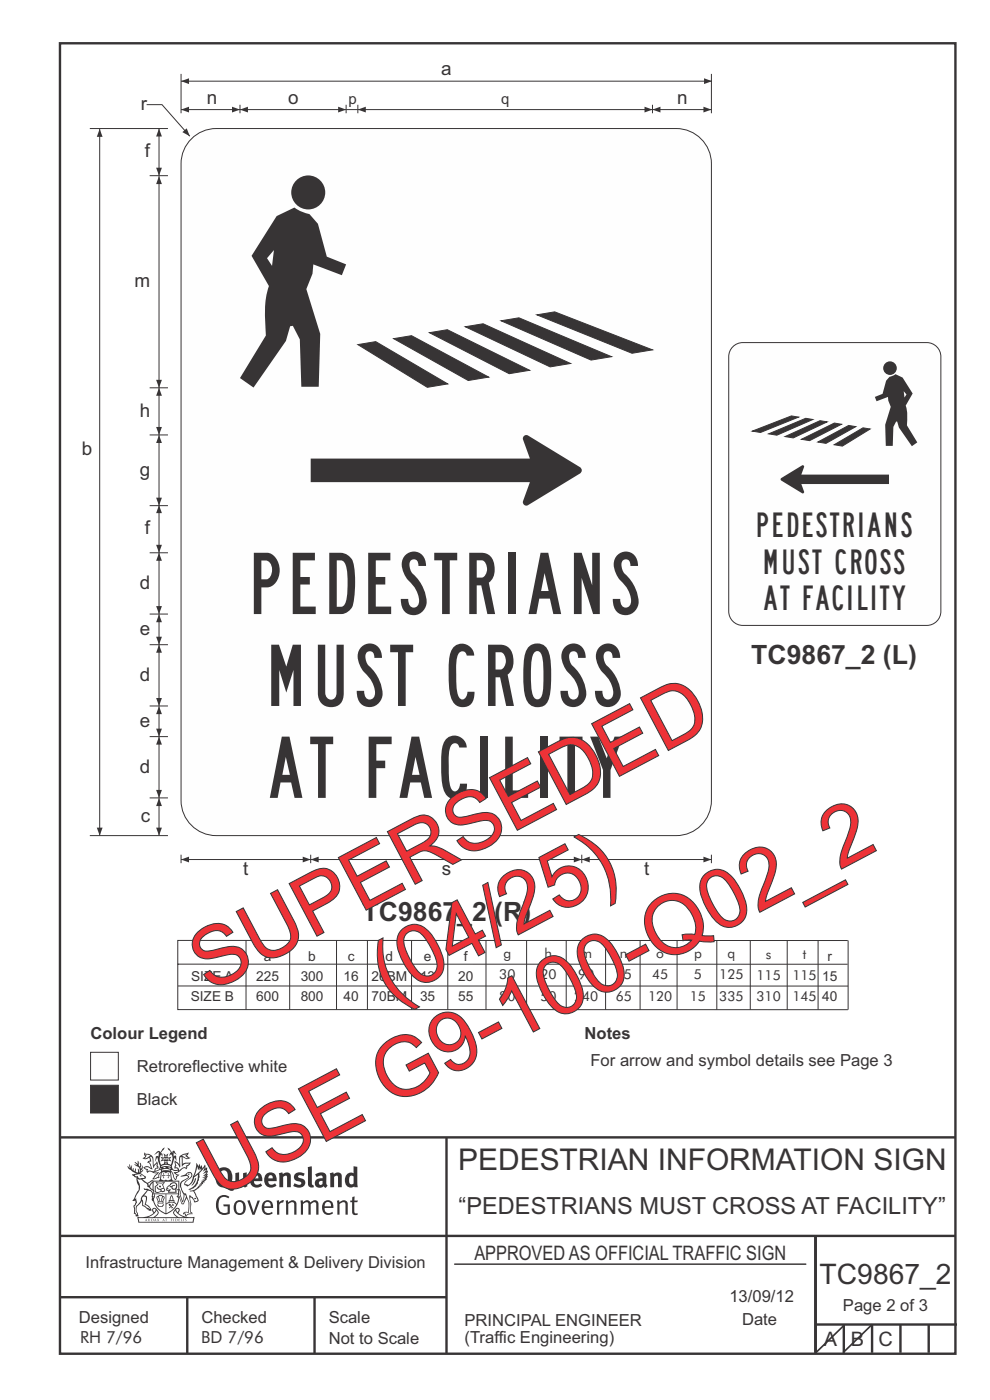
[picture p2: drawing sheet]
<svg xmlns="http://www.w3.org/2000/svg" width="210mm" height="297mm" viewBox="0 0 210 297" stroke-linecap="round" stroke-linejoin="round" font-family="sans-serif">
<g fill="none" stroke="#373435" stroke-width=".51">
<path d="M12.7 9.2h190v278h-190zM12.7 241.3h190M94.7 241.4v45.8M12.7 275.2h82M12.7 262.2h190.1M39.7 275.2v12M66.7 275.2v12M173 262.1v24.9M173 281h30M179 281v6M185 281v6M191 281v6"/>
<path d="M197 281v6"/>
</g>
<path d="M96.4 268.2h74.6" fill="none" stroke="#373435" stroke-width=".21"/>
<g fill="#373435">
<path d="M47 248.4a2.55 2.55 0 0 0 0 2.7l.3 .2a.81 .81 0 0 0 1-1v-.5a1.04 1.04 0 0 0-1.1-1.5zM46.3 248.1a1.82 1.82 0 0 1 2.1-.2 1.82 1.82 0 0 1 .9 1.8 2.29 2.29 0 0 1-.8 2l.7 .3h.5l-.2 .6a2.87 2.87 0 0 1-2-.7 2.12 2.12 0 0 1-1.7-3.1z" fill-rule="evenodd"/>
<path d="M49.9 248.9l.8-.2v2a.46 .46 0 0 0 .3 .6 .46 .46 0 0 0 .6-.3v-2.1l.7-.2v2.4l.2 .5-.5 .3-.3-.3a1.02 1.02 0 0 1-1.2 .3 1.02 1.02 0 0 1-.6-1.1z" fill-rule="evenodd"/>
<path d="M54 249.5l-.1 .5h.9a.49 .49 0 0 0-.2-.6 .49 .49 0 0 0-.6 .1zM53.4 249.1a1.34 1.34 0 0 1 1.6-.2 1.34 1.34 0 0 1 .6 1.5v.2h-1.7a.77 .77 0 0 0 .5 .8 .77 .77 0 0 0 .9-.4l.3 .5a1.59 1.59 0 0 1-2 .2 1.59 1.59 0 0 1-.5-2.1z" fill-rule="evenodd"/>
<path d="M57 249.5l-.1 .5h1a.49 .49 0 0 0-.2-.6 .49 .49 0 0 0-.7 .1zM56.4 249.1a1.34 1.34 0 0 1 1.6-.2 1.34 1.34 0 0 1 .7 1.5v.2h-1.8a.77 .77 0 0 0 .5 .8 .77 .77 0 0 0 .9-.4l.4 .5a1.59 1.59 0 0 1-2.1 .2 1.59 1.59 0 0 1-.5-2.1z" fill-rule="evenodd"/>
<path d="M59.2 248.9l.7-.2 .1 .4a.95 .95 0 0 1 1-.3 .95 .95 0 0 1 .7 .8v2.3h-.8v-2.3a.46 .46 0 0 0-.8 .1v2.2h-.8z" fill-rule="evenodd"/>
<path d="M62.6 249.1a1.75 1.75 0 0 1 2-.1l-.2 .5-.6-.2a.43 .43 0 0 0-.6 .3l.4 .3a1.04 1.04 0 0 1 1.2 1.1 1.04 1.04 0 0 1-1.4 1l-1.2-.4 .3-.6 1 .4 .4-.4a.88 .88 0 0 0-1-.5l-.4-.2-.1-.4z" fill-rule="evenodd"/>
<path d="M65.3 247.6l.8-.2 .1 3.8 .3 .2 .1 .4a.88 .88 0 0 1-1 0 .88 .88 0 0 1-.3-1z" fill-rule="evenodd"/>
<path d="M67.8 250.6a.43 .43 0 0 0-.1 .7 .43 .43 0 0 0 .7-.1v-.7zM66.8 249.1a1.7 1.7 0 0 1 2.4 .1v1.9l.3 .4-.4 .5-.5-.4a1.03 1.03 0 0 1-1.7-.1 1.03 1.03 0 0 1 .8-1.5h.7v-.4a.8 .8 0 0 0-1.2 .1z" fill-rule="evenodd"/>
<path d="M70 248.9l.7-.2 .1 .4a.95 .95 0 0 1 1-.3 .95 .95 0 0 1 .7 .8v2.3h-.8v-2.3a.46 .46 0 0 0-.8 .1v2.2h-.8z" fill-rule="evenodd"/>
<path d="M74.3 249.5a1.48 1.48 0 0 0 0 1.7h.5l.2-.1v-1.5l-.3-.2zM75 247.4l.8 .1 .1 4.4h-.7l-.1-.2a1.26 1.26 0 0 1-1.4 0 1.26 1.26 0 0 1-.5-1.3 1.29 1.29 0 0 1 .4-1.4 1.29 1.29 0 0 1 1.4-.1z" fill-rule="evenodd"/>
<path d="M46.4 253.9a1.72 1.72 0 0 1 2.3 0l-.3 .3a1.24 1.24 0 0 0-1.4-.2 1.24 1.24 0 0 0-.6 1.4 1.49 1.49 0 0 0 1.2 1.9l.7-.1v-1.3h-.8l-.1-.4h1.3v1.9a1.93 1.93 0 0 1-2.2 0 1.93 1.93 0 0 1-.7-2.2l.2-.8z" fill-rule="evenodd"/>
<path d="M50.4 255.1a1.65 1.65 0 0 0 .2 2.2 .99 .99 0 0 0 1-1.4 .78 .78 0 0 0-.4-.8 .78 .78 0 0 0-.8 0zM50 254.9a1.33 1.33 0 0 1 1.6-.1 1.33 1.33 0 0 1 .5 1.4 1.31 1.31 0 0 1-1.3 1.6 1.31 1.31 0 0 1-1.2-1.6v-.6z" fill-rule="evenodd"/>
<path d="M52.5 254.7l.4-.1 .9 2.6 .8-2.5h.5l-1.1 3h-.5z" fill-rule="evenodd"/>
<path d="M56.3 255.2l-.2 .7h1.3a.7 .7 0 0 0-.3-.8 .7 .7 0 0 0-.8 .1zM55.9 255a1.22 1.22 0 0 1 1.5-.2 1.22 1.22 0 0 1 .5 1.5h-1.8a.93 .93 0 0 0 .5 1 .93 .93 0 0 0 1.1-.2l.2 .3a1.43 1.43 0 0 1-1.8 .1 1.43 1.43 0 0 1-.6-1.7z" fill-rule="evenodd"/>
<path d="M58.7 254.7l.4-.1 .1 .5 .4-.4 .6-.1-.2 .5a.66 .66 0 0 0-.8 .7v1.9h-.4z" fill-rule="evenodd"/>
<path d="M60.6 254.7l.4-.1 .1 .5a.94 .94 0 0 1 1-.5 .94 .94 0 0 1 .8 .8v2.3h-.5l-.1-2.5a.81 .81 0 0 0-1.2 .3v2.2h-.4z" fill-rule="evenodd"/>
<path d="M63.7 254.7l.5-.1 .1 .5 .4-.3a.78 .78 0 0 1 1.1 .3 .9 .9 0 0 1 1-.5 .9 .9 0 0 1 .8 .8v2.3h-.5l-.1-2.5a.67 .67 0 0 0-1.1 .3v2.2h-.5v-2.4l-.4-.3-.7 .4v2.3h-.5z" fill-rule="evenodd"/>
<path d="M69 255.2l-.1 .7h1.3a.7 .7 0 0 0-.3-.8 .7 .7 0 0 0-.9 .1zM68.7 255a1.22 1.22 0 0 1 1.5-.2 1.22 1.22 0 0 1 .5 1.5h-1.8a.93 .93 0 0 0 .4 1 .93 .93 0 0 0 1.2-.2l.1 .3a1.44 1.44 0 0 1-1.7 .1 1.44 1.44 0 0 1-.6-1.7z" fill-rule="evenodd"/>
<path d="M71.4 254.7l.5-.1 .1 .5a.94 .94 0 0 1 1-.5 .94 .94 0 0 1 .8 .8v2.3h-.5l-.1-2.5a.81 .81 0 0 0-1.2 .3v2.2h-.4z" fill-rule="evenodd"/>
<path d="M74.7 253.9l.5-.1v.9h.7l-.1 .3h-.6v2.2l.1 .2h.5l.1 .3a.75 .75 0 0 1-1.2-.6v-2.1h-.4v-.3h.4z" fill-rule="evenodd"/>
<path d="M30.8 244.9l1.1 .3-.9 .5h-.4l.6-.5zM31.8 245.4h.2a2.44 2.44 0 0 1 .4 1.9l.1 .5 .7-1-.1 .6 .3 .3a.57 .57 0 0 0-.6 .7l-1-.1-.5 .2 .2-.5-.8-.3 .7-.1 .9 .5 .1-.1-.6-1.3-.2-.2h.5zM30.7 244.4l-.1 .5 .2 .4-.6 .4a1.04 1.04 0 0 0 1.4-.1l.2 .6-.3 .1-.2 .4a.94 .94 0 0 1 .8 1.1l-.2-.1a1.16 1.16 0 0 0-1.5-.1l.3 .4 .4 .2 .1 .5 .2 .1 .1-.2a.94 .94 0 0 1 1.1 .2l.8 .1-1.2 1.2a1.13 1.13 0 0 0 1.2-.2l.4-.1-.1-.4 .5-.8a.83 .83 0 0 0-.6 1.1l-.3-.1-.7 .4 1.1-1.4-.5 .1-.5-.1 1.3-.5-.1-.1-.9 .4v-.3l.2-.2 .3 .1 .1-.3-.2-.4v-.6l-.1-.4-.7 1v-.7a1.42 1.42 0 0 0-1.6-1.8z" fill-rule="evenodd"/>
<path d="M38.5 245.2l.5-.2 .7-.1-.6 .3 .8 .5h-.3zM38.3 245.5l.2-.1 .1 2a1.69 1.69 0 0 1 1.6-.6l-.8 .5 .1 .5a1.1 1.1 0 0 0-1.5 .6l-.1-.5-.2-.2h-.5l.3-.4-.3-.7a1.42 1.42 0 0 1 .8 1.1l.2-.1zM37.1 246.2l.1 1-.2 .3 .1 .4h.5l.1 .2a.96 .96 0 0 1-1.1-.1l-.1 .1a1.06 1.06 0 0 0 1.3 .2v.1a.72 .72 0 0 1-1 .2l.3 .5 .6 .2-.4 .2-.1 .6-.2-.3-.4-1.1-.4-.4 .4 .9a1.54 1.54 0 0 0 .7 1.2l.2-.3a.58 .58 0 0 1 .4-.8l.2-.1h-.3l-.5-.3 .9-.5a.93 .93 0 0 1 1.2-.5v.2l.2-.2 .1-.5a.99 .99 0 0 0 .7-.8l-1.3 .1-.3 .2-.1-1.4 .9 .4 .9-.3h-.4l-.5-.4 .4-.7-.6 .2a1.46 1.46 0 0 0-1.4 2.1v.4l-.2-.4z" fill-rule="evenodd"/>
<path d="M35.6 248.9l.2 .1-.1 .3 .4 .1h-.4v.6l-.1-.6h-.3l.3-.1z" fill-rule="evenodd"/>
<path d="M34.6 248.9l.2 .1v.3l.3 .1h-.3l-.1 .6v-.6h-.4l.4-.1z" fill-rule="evenodd"/>
<path d="M34.3 248.8a.57 .57 0 0 1 .9 .2 .57 .57 0 0 1 .9-.2l.2 1.4h-.2a.57 .57 0 0 1-.9 0 .69 .69 0 0 1-1.1 0zM34.2 248.1l-.3 2.1-.2 .4h3l-.2-.4-.3-2.1h-.2v.2l-.8-.1-.8 .1v-.2z" fill-rule="evenodd"/>
<path d="M34.2 252.4a.3 .3 0 0 0 .6 0 .3 .3 0 0 0-.6 0zM33.3 250.9l.3 .3-.3 .4a.79 .79 0 0 0 0 1.3l.8-.2-.1-.3a.55 .55 0 0 1-.7-.6l.1-.1 .2 .3 .3 .2 .8-.2-.4-.7 .4-.4-.7 .2zM33 250.7l1.1 .2 .9-.2-.4 .6 .4 1.2a.56 .56 0 0 1-.8 .3l-.2 .1a.73 .73 0 0 1-.9 .1 .73 .73 0 0 1-.3-1v-.4l.6-.4z" fill-rule="evenodd"/>
<path d="M35.6 251.8l.7-.4a.58 .58 0 0 1 1-.1 .58 .58 0 0 1-.4 .9l-.3-.3a.43 .43 0 0 1 .6-.4 .57 .57 0 0 0-.8 .2l-.2-.1-.3 .1 .4 .2a.55 .55 0 0 0 .9 .4v.5h-1.3l.3-.4-.1-.1-.6 .1 .2-.3-.2-.1zM35.4 251.8l-.1 .2a.39 .39 0 0 0 .2 .6h.3l-.2 .4h1.9l-.1-.8a.86 .86 0 0 0-.1-1.3 .86 .86 0 0 0-1.3 .4z" fill-rule="evenodd"/>
<path d="M36 254.8h.8v.2h-.8zM36.4 253.8l.2 .8h-.4zM36.4 253.5l-.3 .5-.1 .6h-.2v.4l-.7 .4 .2 .1a1.48 1.48 0 0 1 2.1 .2l.2-.1-.6-.5v-.5h-.2l-.1-.6z" fill-rule="evenodd"/>
<path d="M35.8 255.4l.4 .1 .1 .3 .3-.2-.2-.2a.38 .38 0 0 1 .5 .5l-.2-.2-.3 .2 .3 .2-.3 .3-.1-.4-.4 .4-.1-.2 .4-.3-.1-.1-.2 .1z" fill-rule="evenodd"/>
<path d="M34.5 254h.2v.2l-.2 .6h-.2zM33.6 255.3h.9v.2a.55 .55 0 0 1-.8 .4v-.2l-.2-.1zM33.4 254h.2l.2 .8h-.2zM33.6 255l.8-.1 .1 .2h-.8zM33.8 253.7h.5l-.2 1.1h-.1zM33.3 253.8l-.1 .3 .3 1.1a.48 .48 0 0 0-.1 .6 .48 .48 0 0 0 .5 .2h.5a.49 .49 0 0 0 .2-.8l.3-1.1-.1-.3a1.42 1.42 0 0 0-1.5 0z" fill-rule="evenodd"/>
<path d="M33.7 251.5l.4 .1 .1 .3h-.3z" fill-rule="evenodd"/>
<path d="M41.3 250.1l.3-.2-.2 .8-.6 .8h-.2l.5-.7z" fill-rule="evenodd"/>
<path d="M39.7 249l.3-.2 .5 .2a.88 .88 0 0 1-.6 1.1 1.22 1.22 0 0 0-.8 1.3l.5 .2a.72 .72 0 0 0 .9-.4l.5-.8 .2-.6 .8-.6v.2a2.85 2.85 0 0 1-2 2.9l.1 .1a2.13 2.13 0 0 0 1.9-1.5v-.3a2.01 2.01 0 0 0 .3-1.7l1.1-1.3-.4 1 .7-.5-.7 1 .8-.4-.8 .8 .7-.2-.9 .6 .8-.1-.8 .4h.7l-.8 .3 .3 .2h-.4l.2 .3h-.4l.2 .3h-.4l.1 .2h-.1a2.16 2.16 0 0 1-2 1.1l.1 .2 .4-.1a.76 .76 0 0 1 .7 .8l.5 1.2-.6 .2a1.45 1.45 0 0 0-1.1-1.3l.2 1.8-.1 1.8 .4 .3a1.07 1.07 0 0 0-1.2 .4v-.3l-.5-.2a.87 .87 0 0 1 1.1-.1v-.7a4.4 4.4 0 0 0-.6-3.1l-.1-.3h-.2a2.16 2.16 0 0 1-.7-2.2l.3-.4 1.2-.7a.55 .55 0 0 0-.4-.8zM37.8 252.4a.76 .76 0 0 1 .3 1.1l.6 1.6 .4-1.7 .2 .1a.61 .61 0 0 1-.1 .9l-.3 .8-.2 .1-.7-1.6-.3 .1a1.18 1.18 0 0 0 .1-1.4zM41.8 247.5l.2 .7 .3-.5v.6l.4-.5a1.9 1.9 0 0 1-1.2 1.4l-.3 .3zM38.2 249.6l1.4-.2 .2 .2v.3l-.5 .2a1.26 1.26 0 0 0-.9 1.9l.2 .7a1.84 1.84 0 0 1 .1 2.1l-.4-1.4a.96 .96 0 0 0-.4-1.2l-.4 .2a.78 .78 0 0 1 0 1.3l.1 .3h.4l.4 1.1a.38 .38 0 0 0 .2 .4 .38 .38 0 0 0 .4-.1l.6-1.2a2.94 2.94 0 0 1 .4 2.5l-.1 .4h-.8l-.3 .4v.2l.4-.1 .1 .4 .2 .1a1.02 1.02 0 0 1 1.3-.5v-.4l-.3-.1 .1-1.8-.3-1.3h.1a1.14 1.14 0 0 1 .8 1 .63 .63 0 0 0 .8-.2 .63 .63 0 0 0-.2-.9l-.6-1.2 .9-.6 .2-.4h.3l-.1-.2h.4l-.1-.3h.3l-.1-.3 .5-.1-.2-.2 .6-.4v-.2h-.2l.4-.5h-.3l.3-.5-.4 .1 .4-.5v-.3l-.3 .2 .2-.7-.1-.2-.4 .3v-.8l-.6 .8-.2-.8-.2 .5-.3-.7-.1 .6-.5-.8-.1 1.4-.6 1.8a1.81 1.81 0 0 1-1 1.5l-.6-.2a1.75 1.75 0 0 1 1.1-1.2 .75 .75 0 0 0 .1-1.3 .75 .75 0 0 0-1.2 .4z" fill-rule="evenodd"/>
<path d="M41.2 254.1h.3l.2 .2-.4 .1z" fill-rule="evenodd"/>
<path d="M29.4 258.4h11.6l-.1 .8h-11.4zM31.3 258.2l.5-.1a2.48 2.48 0 0 0 1.4-1.3l.3 .5-.5 .6-.5 .3zM32.5 256.6l.3-.2 .2 .1-.3 .7zM37.2 256.8a2.65 2.65 0 0 0 1.8 1.4h-1.1l-.5-.3-.5-.6zM37.4 256.5l.2-.1 .3 .2-.3 .6zM29.2 258.2l.1 1.2h11.8l.2-1.1-.2-.1a4.1 4.1 0 0 1-3.3-.9l.3-.4-.1-.6a1.06 1.06 0 0 0-1.3 1l.2 .4 .6 .5h-4.7l.3-.1a.84 .84 0 0 0 .6-.8 .84 .84 0 0 0-.5-.8l-.3-.2h-.5l-.1 .6 .3 .4a4.2 4.2 0 0 1-3.4 .9z" fill-rule="evenodd"/>
<path d="M31 258.7l.1 .2h-.2zM31 258.5l-.3 .6 .4-.2 .2 .2z" fill-rule="evenodd"/>
<path d="M31.3 258.6h.3v.4a.25 .25 0 0 0 .2-.1 .25 .25 0 0 0-.1-.3h.1a.29 .29 0 0 1 0 .4 .29 .29 0 0 1-.4 0 .29 .29 0 0 1 0-.4z" fill-rule="evenodd"/>
<path d="M32.2 258.6a.22 .22 0 0 1 .3 .2 .22 .22 0 0 1-.3 .2zM32 258.6l.1 .4a.33 .33 0 0 0 .4 0 .33 .33 0 0 0 0-.4 .33 .33 0 0 0-.5 0z" fill-rule="evenodd"/>
<path d="M32.9 258.7l.1 .2h-.2zM32.9 258.5l-.2 .6 .3-.2 .2 .2z" fill-rule="evenodd"/>
<path d="M33.3 258.6h.2l.1 .1 .2-.1-.2 .2 .2 .3-.3-.3-.1 .3h-.1l.2-.3z" fill-rule="evenodd"/>
<path d="M34.7 258.7l.1 .2h-.2zM34.7 258.5l-.3 .6 .4-.2 .2 .2z" fill-rule="evenodd"/>
<path d="M35 258.5h.5l-.2 .1v.5h-.2l.1-.5z" fill-rule="evenodd"/>
<path d="M36.2 258.6l.3-.1-.1 .1v.2h.1h-.1v.3h-.2z" fill-rule="evenodd"/>
<path d="M36.7 258.6h.2v.5h-.2z" fill-rule="evenodd"/>
<path d="M37.3 258.6a.22 .22 0 0 1 .3 .2 .22 .22 0 0 1-.3 .2zM37.1 258.6v.4a.33 .33 0 0 0 .5 0 .33 .33 0 0 0 0-.4 .33 .33 0 0 0-.5 0z" fill-rule="evenodd"/>
<path d="M37.8 258.6l.4-.1-.2 .1v.2h.1h-.1v.2l.2 .1h-.4z" fill-rule="evenodd"/>
<path d="M38.4 258.6h.2l-.1 .4 .2 .1h-.3z" fill-rule="evenodd"/>
<path d="M38.9 258.6h.2v.5h-.2z" fill-rule="evenodd"/>
<path d="M39.3 258.6h.2h-.1l.2 .3-.2 .2-.1-.1v-.1l.2 .1z" fill-rule="evenodd"/>
<path d="M34.2 247.4a1.51 1.51 0 0 1 2 .2 2.67 2.67 0 0 0-2.1 0zM35.7 247.6l.4 .1 .1 .3-.4-.1zM34.6 247.6h.5l.1 .2h-.4zM34 247.8l.3 .2h-.3zM34.9 246.9l.3-.2 .3 .2zM34.9 245.6l.2 .1v.3h-.2zM35 245.1l.2 .2 .2-.2-.1 .3h-.2zM35.1 246.3h.2l.1 .4-.2-.2-.2 .2zM35.3 245.7l.2-.1v.4h-.2zM34.4 245.7h.3l.1 .3-.4 .1 .2-.2zM35.7 245.7h.3l-.2 .2 .2 .2-.4-.1zM32.7 244.9l1-.5-.1 1-.2-.2-.3 .2-.3 1.1 .5-1 .3 .9a1.84 1.84 0 0 1 .2 1.7l.4 .1a2.48 2.48 0 0 1 2.2 0l.2-.2-.2-.7 .7-1.8 .4 .7-.2-1-.2-.1-.2 .3v-.9l.6 .4-.6-.8-.3 .1-.1 .4-.5-.9-.5-.3 .2 .5 .6 .5-.5 .8 .4-.4a2.06 2.06 0 0 1 0 2.3l-.5-.2-.2-.6 .1-.1 .8 .2-.4-.5 .4-.5-.7 .2-.2-.2 .2-.7-.5 .4-.5-.4 .2 .7-.2 .2-.7-.2 .4 .5-.4 .5 .8-.2 .1 .1-.2 .6-.5 .2a2.02 2.02 0 0 1 0-2.2l.3 .5-.1-.7-.3-.1 .8-1.2-.4 .3-.5 .8-.2-.3a.8 .8 0 0 0-.8 .5z" fill-rule="evenodd"/>
<path d="M29.2 250.1l.3 .1a.61 .61 0 0 1 .8 .4l.3 .2a.8 .8 0 0 1 .6 1l.4 .1 .5 .5a1 1 0 0 1 .5 1.1l-.1 .7v-.5h-.1a.96 .96 0 0 0-.8-1.3l-.2-.2h-.7l-.1-.1-.1 .1 .1 .3h.6l-1.2 1.3-.2 1-.4 .6a1.33 1.33 0 0 0-.5 1.8l.2 .5a1.26 1.26 0 0 1-.5-1.5l-.1-.3a1.56 1.56 0 0 0 .4-1.7l-.3 .2 .2-.5a3.2 3.2 0 0 0 .7-3zM30.4 253.9h.4a2.06 2.06 0 0 1-.1 1.6l.7 .5 .4 .4-.6-.1-.8-.6-.1-.9a.51 .51 0 0 1 .1-.9zM28.6 249.3a1.52 1.52 0 0 1 2.1 .5l-1.1 .2-.2-.1-.1-.4h-.5zM27.5 247v.8l-.3-.4h-.1a3.1 3.1 0 0 0 1.9 1.6l-1 .1 .5 .6 .5 .1 .1 1.1a1.84 1.84 0 0 1-.3 2.5l-.4 .9-.3 .4 .2 .1 .4-.1 .1 .4-.2 .5-.3 .2 .1 1.7h.2l.3 .5 .1 .1 .4-.1-.1-.5a1.3 1.3 0 0 1-.1-1.7l.9-1 .1 1.1 .6 .2 .5 .5 .1-.1 .2 .3h.5a1.85 1.85 0 0 0-1.2-1.4l.1-.3a1.39 1.39 0 0 0 0-1.4l-.5-.1 .5-.5a.66 .66 0 0 1 .9-.4 .66 .66 0 0 1 .3 .9l-.1 .4 .2-.1v.2l-.1 .3 .2 .5 .1-.3a2.24 2.24 0 0 0 .1-2.2 .73 .73 0 0 1-.7-.7 .73 .73 0 0 1 .6-.7v-.2a.94 .94 0 0 0-.9 .8 .48 .48 0 0 1-.1-.6 .48 .48 0 0 1 .5-.2l.5-.3a.51 .51 0 0 0-.8 .2l-.5 .2-1-.8h.6l.2-.5-1.2-.7 .5-.5v-.3l-.5 .4 .1-.2a.69 .69 0 0 0 .2-1v.4l-.2 .3v-1.1l-.3-.2 .1 .6-.1 .2-.4-1.3v.7l-.6-.4 .5 .7-.6-.2 .3 .3a1 1 0 0 1 .7 1.4l-.2-.8v.9l-.5-.2v-.8l-.2 .7-.2-.1-.1-.6-.2 .4-.2-.2 .1-.7-.2 .5z" fill-rule="evenodd"/>
<path d="M29.6 249.4l.2-.1 .3 .2z" fill-rule="evenodd"/>
<path d="M32.4 250.5h5.6v2l-.2-.1v-1.7h-5.2v2.5h5.2v-.8l.1 .2-.1 1.1v-.3h-2.5v4a4.1 4.1 0 0 0 2.6-3.6l.1-.1a4 4 0 0 1-2.8 3.9 4.2 4.2 0 0 1-2.8-4.7l.1 1.2 .1-.1a3.8 3.8 0 0 0 2.5 3.4v-4h-2.5l-.2-.9z" fill-rule="evenodd"/>
<circle cx="40" cy="249.1" r=".17"/>
</g>
<path d="M179 281.2l-6.2 6M185 281l-6.2 6" fill="none" stroke="#373435" stroke-width=".35"/>
<path d="M19.2 230.2h5.9v5.9h-5.9z" fill-rule="evenodd" fill="#373435" stroke="#373435" stroke-width=".21"/>
<g fill="#fefefe" stroke="#373435" stroke-width=".21">
<path d="M19.2 223.2h5.9v5.9h-5.9z" fill-rule="evenodd"/>
<path d="M40.2 29.8a7.4 7.4 0 0 1 5.7-2.5h97.6a7.5 7.5 0 0 1 7.4 7.4v135.1a7.5 7.5 0 0 1-7.4 7.5h-97.6a7.5 7.5 0 0 1-7.5-7.5v-135.1a7.4 7.4 0 0 1 1.8-4.9z" fill-rule="evenodd"/>
</g>
<path d="M65.9 97.3h46.5l-1.4-3.9a.75 .75 0 0 1 .2-1 .75 .75 0 0 1 1 .1l10.8 6.6a.79 .79 0 0 1 0 1.4l-10.8 6.6a.75 .75 0 0 1-1 0 .75 .75 0 0 1-.2-.9l1.4-3.9h-46.5z" fill-rule="evenodd" fill="#373435"/>
<path d="M31.1 22.2h3.3l5.9 6.7" fill="none" stroke="#373435" stroke-width=".21"/>
<g fill="#373435">
<path d="M38.7 28l.9-.8 .7 1.7z"/>
<path d="M61.8 40.8a3.6 3.6 0 0 0 7.2 0 3.6 3.6 0 0 0-7.2 0zM58.7 45.8l3.7-1.8 1.7 .9 1.5 .5 1.8 2.1 1.9 6.9 4.1 1.7-.9 2.3-6-2.3-.2 2-1.3 3.2 2.9 9.5-.3 11.2h-3.7l-.3-10-1.5-2.9-.6 .1-.8 3.1-6.9 9.9-2.9-2 5.5-9a26.4 26.4 0 0 1 .6-10.5l-3.6-6.4zM58.1 53.1l-.4 3.3-1.1-1.6z" fill-rule="evenodd"/>
</g>
<path d="M104.3 63.2a2.92 2.92 0 0 1 3.4-.8 2.92 2.92 0 0 1 1.7 3.1 2.93 2.93 0 0 1-3.4 2 2.93 2.93 0 0 1-2.3-3.3z" fill-rule="evenodd" fill="#fefefe"/>
<g fill="#373435" stroke="#373435" stroke-width=".21">
<path d="M75.9 73.1l3.8-.6 15.3 8.9-4.4 .8z" fill-rule="evenodd"/>
<path d="M83.5 71.8l3.8-.6 16.4 8.8-4.4 .7z" fill-rule="evenodd"/>
<path d="M91.1 70.6l3.8-.7 17.5 8.7-4.4 .7z" fill-rule="evenodd"/>
<path d="M98.7 69.3l3.8-.6 18.5 8.4-4.3 .7z" fill-rule="evenodd"/>
<path d="M106.3 68.1l3.8-.7 19.6 8.3-4.3 .7z" fill-rule="evenodd"/>
<path d="M113.9 66.8l3.8-.6 20.7 8-4.3 .7z" fill-rule="evenodd"/>
</g>
<path d="M21.1 27.3v150" fill="none" stroke="#373435" stroke-width=".21"/>
<g fill="#373435">
<path d="M21.1 27.3l.7 1.7h-1.3z"/>
<path d="M20.5 175.6h1.3l-.7 1.7z"/>
</g>
<path d="M38.4 15.7v8.3M150.9 15.7v8.3M151 17.2h-112.6M50.9 22.2v1.8M138.4 22.2v1.8" fill="none" stroke="#373435" stroke-width=".21"/>
<g fill="#373435">
<path d="M149.3 16.6l1.7 .6-1.7 .6z"/>
<path d="M38.4 17.2l1.7-.6v1.2z"/>
</g>
<path d="M38.4 23.3h12.5" fill="none" stroke="#373435" stroke-width=".21"/>
<g fill="#373435">
<path d="M49.2 22.6l1.7 .7-1.7 .6z"/>
<path d="M38.4 23.3l1.7-.7v1.3z"/>
</g>
<path d="M138.4 23.3h12.5" fill="none" stroke="#373435" stroke-width=".21"/>
<g fill="#373435">
<path d="M149.2 22.6l1.7 .7-1.7 .6z"/>
<path d="M138.4 23.3l1.7-.7v1.3z"/>
</g>
<path d="M75.9 23.3h62.5" fill="none" stroke="#373435" stroke-width=".21"/>
<g fill="#373435">
<path d="M136.7 22.6l1.7 .7-1.7 .6z"/>
<path d="M75.9 23.3l1.7-.7v1.3z"/>
</g>
<g fill="none" stroke="#373435" stroke-width=".21">
<path d="M19.1 27.3h16.5M31.7 37.3h3.9M31.7 82.3h3.9M31.7 92.3h3.9M31.7 117.3h3.9M31.7 107.3h3.9M31.7 136.8h3.9M31.7 130.3h3.9M31.7 156.3h3.9M31.7 149.8h3.9M19.1 177.3h16.5M31.7 169.3h3.9"/>
<path d="M33.7 169.3v8"/>
</g>
<g fill="#373435">
<path d="M33.7 169.3l.6 1.7h-1.2z"/>
<path d="M33.1 175.6h1.2l-.6 1.7z"/>
</g>
<path d="M33.7 156.3v13" fill="none" stroke="#373435" stroke-width=".21"/>
<g fill="#373435">
<path d="M33.7 156.3l.6 1.7h-1.2z"/>
<path d="M33.1 167.6h1.2l-.6 1.7z"/>
</g>
<path d="M33.7 136.8v13" fill="none" stroke="#373435" stroke-width=".21"/>
<g fill="#373435">
<path d="M33.7 136.8l.6 1.7h-1.2z"/>
<path d="M33.1 148.1h1.2l-.6 1.7z"/>
</g>
<path d="M33.7 117.3v13" fill="none" stroke="#373435" stroke-width=".21"/>
<g fill="#373435">
<path d="M33.7 117.3l.6 1.7h-1.2z"/>
<path d="M33.1 128.6h1.2l-.6 1.7z"/>
</g>
<path d="M33.7 149.8v6.5" fill="none" stroke="#373435" stroke-width=".21"/>
<g fill="#373435">
<path d="M33.7 149.8l.6 1.7h-1.2z"/>
<path d="M33.1 154.6h1.2l-.6 1.7z"/>
</g>
<path d="M33.7 130.3v6.5" fill="none" stroke="#373435" stroke-width=".21"/>
<g fill="#373435">
<path d="M33.7 130.3l.6 1.7h-1.2z"/>
<path d="M33.1 135.1h1.2l-.6 1.7z"/>
</g>
<path d="M33.7 107.2v10.1" fill="none" stroke="#373435" stroke-width=".21"/>
<g fill="#373435">
<path d="M33.7 107.2l.6 1.7h-1.2z"/>
<path d="M33.1 115.6h1.2l-.6 1.7z"/>
</g>
<path d="M33.7 92.3v15" fill="none" stroke="#373435" stroke-width=".21"/>
<g fill="#373435">
<path d="M33.7 92.3l.6 1.7h-1.2z"/>
<path d="M33.1 105.6h1.2l-.6 1.7z"/>
</g>
<path d="M33.7 37.4v44.9" fill="none" stroke="#373435" stroke-width=".21"/>
<g fill="#373435">
<path d="M33.7 37.4l.6 1.7h-1.2z"/>
<path d="M33.1 80.6h1.2l-.6 1.7z"/>
</g>
<path d="M33.7 27.3v10" fill="none" stroke="#373435" stroke-width=".21"/>
<g fill="#373435">
<path d="M33.7 27.3l.6 1.7h-1.2z"/>
<path d="M33.1 35.6h1.2l-.6 1.7z"/>
</g>
<path d="M33.7 82.3v10" fill="none" stroke="#373435" stroke-width=".21"/>
<g fill="#373435">
<path d="M33.7 82.3l.6 1.7h-1.2z"/>
<path d="M33.1 90.6h1.2l-.6 1.7z"/>
</g>
<path d="M50.9 23.3h22.5M73.4 22.2v1.8M75.9 22.2v1.8" fill="none" stroke="#373435" stroke-width=".21"/>
<g fill="#373435">
<path d="M50.9 23.3l1.7-.7v1.3z"/>
<path d="M71.7 22.6l1.7 .7-1.7 .6z"/>
</g>
<path d="M73.4 23.3h2.5M38.4 182.3h27.5M65.9 181.3v1.8" fill="none" stroke="#373435" stroke-width=".21"/>
<g fill="#373435">
<path d="M64.2 181.7l1.7 .6-1.7 .7z"/>
<path d="M38.4 182.3l1.7-.6v1.3z"/>
</g>
<path d="M38.4 181.3v1.8M123.4 182.3h27.5" fill="none" stroke="#373435" stroke-width=".21"/>
<g fill="#373435">
<path d="M149.2 181.7l1.7 .6-1.7 .7z"/>
<path d="M123.4 182.3l1.7-.6v1.3z"/>
</g>
<path d="M65.9 182.3h57.5M123.4 181.3v1.8M150.9 181.3v1.8" fill="none" stroke="#373435" stroke-width=".21"/>
<g fill="#373435">
<path d="M65.9 182.3l1.7-.6v1.3z"/>
<path d="M121.7 181.7l1.7 .6-1.7 .7z"/>
</g>
<path d="M155.2 73.8a2.98 2.98 0 0 1 2.4-1.1h39a2.99 2.99 0 0 1 3 3v54a2.99 2.99 0 0 1-3 3h-39a2.99 2.99 0 0 1-3-3v-54l.1-.7z" fill-rule="evenodd" fill="#fefefe" stroke="#373435" stroke-width=".21"/>
<g fill="#373435">
<path d="M165.6 101.5l4.7-2.8 .3 .3-.6 1.7h18.6v2h-18.6l.6 1.7-.3 .3-4.6-2.7z" fill-rule="evenodd"/>
<path d="M187.3 78.1a1.45 1.45 0 0 1 2.9 0 1.45 1.45 0 0 1-2.9 0zM188.7 79.9l-.7 .9-.8 2.7-1.6 .7 .3 .9 2.5-.9v.8l.5 1.3-1.1 3.8 .1 4.5h1.5l.1-4 .6-1.2 .2 .1 .4 1.2 2.7 4 1.2-.8-2.2-3.7v-2.4l-.3-1.8 1.5-2.5-2.1-3.4-1.5-.7zM191.7 83l.2 1.3 .4-.6z" fill-rule="evenodd"/>
</g>
<path d="M171.4 87.1a1.15 1.15 0 0 1 1.7-.3 1.15 1.15 0 0 1 0 1.8 1.15 1.15 0 0 1-1.7-.3 1 1 0 0 1 0-1.2z" fill-rule="evenodd" fill="#fefefe"/>
<g fill="#373435" stroke="#373435" stroke-width=".21">
<path d="M176.9 94.3l6.2-3.5 1.5 .2-5.9 3.6z" fill-rule="evenodd"/>
<path d="M173.5 93.8l6.5-3.5 1.5 .2-6.3 3.6z" fill-rule="evenodd"/>
<path d="M170 93.2l7-3.4 1.5 .2-6.8 3.5z" fill-rule="evenodd"/>
<path d="M166.5 92.6l7.4-3.4 1.6 .3-7.2 3.4z" fill-rule="evenodd"/>
<path d="M163.1 92l7.8-3.3 1.5 .3-7.6 3.3z" fill-rule="evenodd"/>
<path d="M159.6 91.5l8.3-3.3 1.5 .3-8.1 3.2z" fill-rule="evenodd"/>
</g>
<g fill="none" stroke="#373435" stroke-width=".21">
<path d="M52.2 199.5v14.7M61.4 199.5v14.7M71.4 199.5v14.7M77.9 199.5v14.7M87.3 199.5v14.7M95 199.5v14.7M103.1 199.5v14.7M111.7 199.5v14.7M120.1 199.5v14.7M128.5 199.5v14.7M135.8 199.5v14.7M143.6 199.5v14.7"/>
<path d="M152 199.5v14.7M159.1 199.5v14.7M167 199.5v14.7M173.5 199.5v14.7M179.8 199.5h-142.1v14.7h142.2M179.9 199.5v14.7M37.7 204.5l142.1 .1M37.8 209.2h142.1"/>
</g>
<g font-size="17.6" fill="#ed3237">
<text x="44.4" y="210.7" transform="rotate(-28 44.4 210.7)">SUPERSEDED</text>
<text x="82.6" y="212.8" transform="rotate(-28 82.6 212.8)">(04/25)</text>
<text x="46.3" y="254.3" transform="rotate(-28 46.3 254.3)">USE G9-100-Q02_2</text>
</g>
<g font-size="13" fill="#373435">
<text x="53.8" y="130.3">PEDESTRIANS</text>
<text x="57.5" y="149.8">MUST CROSS</text>
<text x="57.2" y="169.3">AT FACILITY</text>
</g>
<text font-size="6.3" fill="#373435" x="97.2" y="248.2">PEDESTRIAN INFORMATION SIGN</text>
<text font-size="6" fill="#373435" x="173.9" y="272.4">TC9867_2</text>
<g font-size="5.6" fill="#373435">
<text x="159.4" y="140.8">TC9867_2 (L)</text>
<text x="76.9" y="195.4">TC9867_2 (R)</text>
</g>
<g font-size="5.2" fill="#373435">
<text x="160.8" y="113.9">PEDESTRIANS</text>
<text x="162.2" y="121.7">MUST CROSS</text>
<text x="162.1" y="129.5">AT FACILITY</text>
</g>
<text font-size="5" fill="#373435" x="97.3" y="257.5">“PEDESTRIANS MUST CROSS AT FACILITY”</text>
<g font-size="4.2" fill="#373435">
<text x="100.6" y="267.2">APPROVED AS OFFICIAL TRAFFIC SIGN</text>
<text x="174.7" y="285.6">A</text>
<text x="180.5" y="285.6">B</text>
<text x="186.4" y="285.6">C</text>
</g>
<g font-size="4" fill="#373435">
<text x="93.6" y="15.9">a</text>
<text x="29.9" y="23.3">r</text>
<text x="43.9" y="22.1">n</text>
<text x="61.1" y="22.1">o</text>
<text x="143.6" y="22.1">n</text>
<text x="30.8" y="33.4">f</text>
<text x="28.5" y="60.9">m</text>
<text x="29.6" y="88.4">h</text>
<text x="17.3" y="96.5">b</text>
<text x="29.6" y="100.9">g</text>
<text x="30.8" y="113.3">f</text>
<text x="29.6" y="124.9">d</text>
<text x="29.6" y="134.7">e</text>
<text x="29.6" y="144.4">d</text>
<text x="29.6" y="154.2">e</text>
<text x="29.6" y="163.9">d</text>
<text x="29.9" y="174.4">c</text>
<text x="51.6" y="185.7">t</text>
<text x="93.7" y="185.7">s</text>
<text x="136.6" y="185.7">t</text>
</g>
<g font-size="3.5" fill="#373435">
<text x="19.2" y="220.3">Colour Legend</text>
<text x="124" y="220.3">Notes</text>
<text x="29" y="227.5">Retroreflective white</text>
<text x="125.3" y="226">For arrow and symbol details see Page 3</text>
<text x="29" y="234.5">Black</text>
<text x="18.2" y="269">Infrastructure Management &amp; Delivery Division</text>
<text x="16.7" y="280.6">Designed</text>
<text x="42.7" y="280.6">Checked</text>
<text x="69.7" y="280.6">Scale</text>
<text x="98.5" y="281.3">PRINCIPAL ENGINEER</text>
<text x="154.7" y="276.2">13/09/12</text>
<text x="157.4" y="281.2">Date</text>
<text x="178.8" y="278.1">Page 2 of 3</text>
<text x="17" y="284.8">RH 7/96</text>
<text x="42.7" y="284.8">BD 7/96</text>
<text x="69.7" y="285.2">Not to Scale</text>
<text x="98.5" y="284.8">(Traffic Engineering)</text>
</g>
<g font-size="3.2" fill="#373435">
<text x="73.9" y="22.1">p</text>
<text x="106.3" y="22.1">q</text>
</g>
<g font-size="2.9" fill="#373435">
<text x="56" y="203.8">a</text>
<text x="65.4" y="203.8">b</text>
<text x="73.8" y="203.8">c</text>
<text x="81.8" y="203.8">d</text>
<text x="89.9" y="203.8">e</text>
<text x="98.4" y="203.8">f</text>
<text x="106.8" y="203.2">g</text>
<text x="115.5" y="203.2">h</text>
<text x="123.1" y="203.2">m</text>
<text x="131.5" y="203.2">n</text>
<text x="139.2" y="203.2">o</text>
<text x="147.2" y="203.2">p</text>
<text x="154.3" y="203.2">q</text>
<text x="162.5" y="203.4">s</text>
<text x="170.3" y="203.4">t</text>
<text x="175.6" y="203.8">r</text>
<text x="40.5" y="208.1">SIZE A</text>
<text x="54.3" y="208.1">225</text>
<text x="63.8" y="208.1">300</text>
<text x="72.9" y="208.1">16</text>
<text x="78.8" y="208.1">26BM</text>
<text x="89.1" y="208">13</text>
<text x="97.2" y="208.1">20</text>
<text x="105.9" y="207.7">30</text>
<text x="114.6" y="207.7">20</text>
<text x="122.6" y="207.7">90</text>
<text x="130.6" y="207.7">25</text>
<text x="138.3" y="207.7">45</text>
<text x="147.2" y="207.7">5</text>
<text x="152.6" y="207.7">125</text>
<text x="160.5" y="207.9">115</text>
<text x="168.1" y="207.9">115</text>
<text x="174.4" y="208.1">15</text>
<text x="40.4" y="212.3">SIZE B</text>
<text x="54.3" y="212.3">600</text>
<text x="63.8" y="212.3">800</text>
<text x="72.9" y="212.3">40</text>
<text x="78.8" y="212.3">70BM</text>
<text x="89.1" y="212.3">35</text>
<text x="97.2" y="212.3">55</text>
<text x="105.9" y="212.3">80</text>
<text x="114.6" y="212.3">50</text>
<text x="121.8" y="212.3">240</text>
<text x="130.6" y="212.3">65</text>
<text x="137.5" y="212.3">120</text>
<text x="146.3" y="212.3">15</text>
<text x="152.6" y="212.3">335</text>
<text x="160.5" y="212.4">310</text>
<text x="168.1" y="212.4">145</text>
<text x="174.4" y="212.3">40</text>
</g>
</svg>
